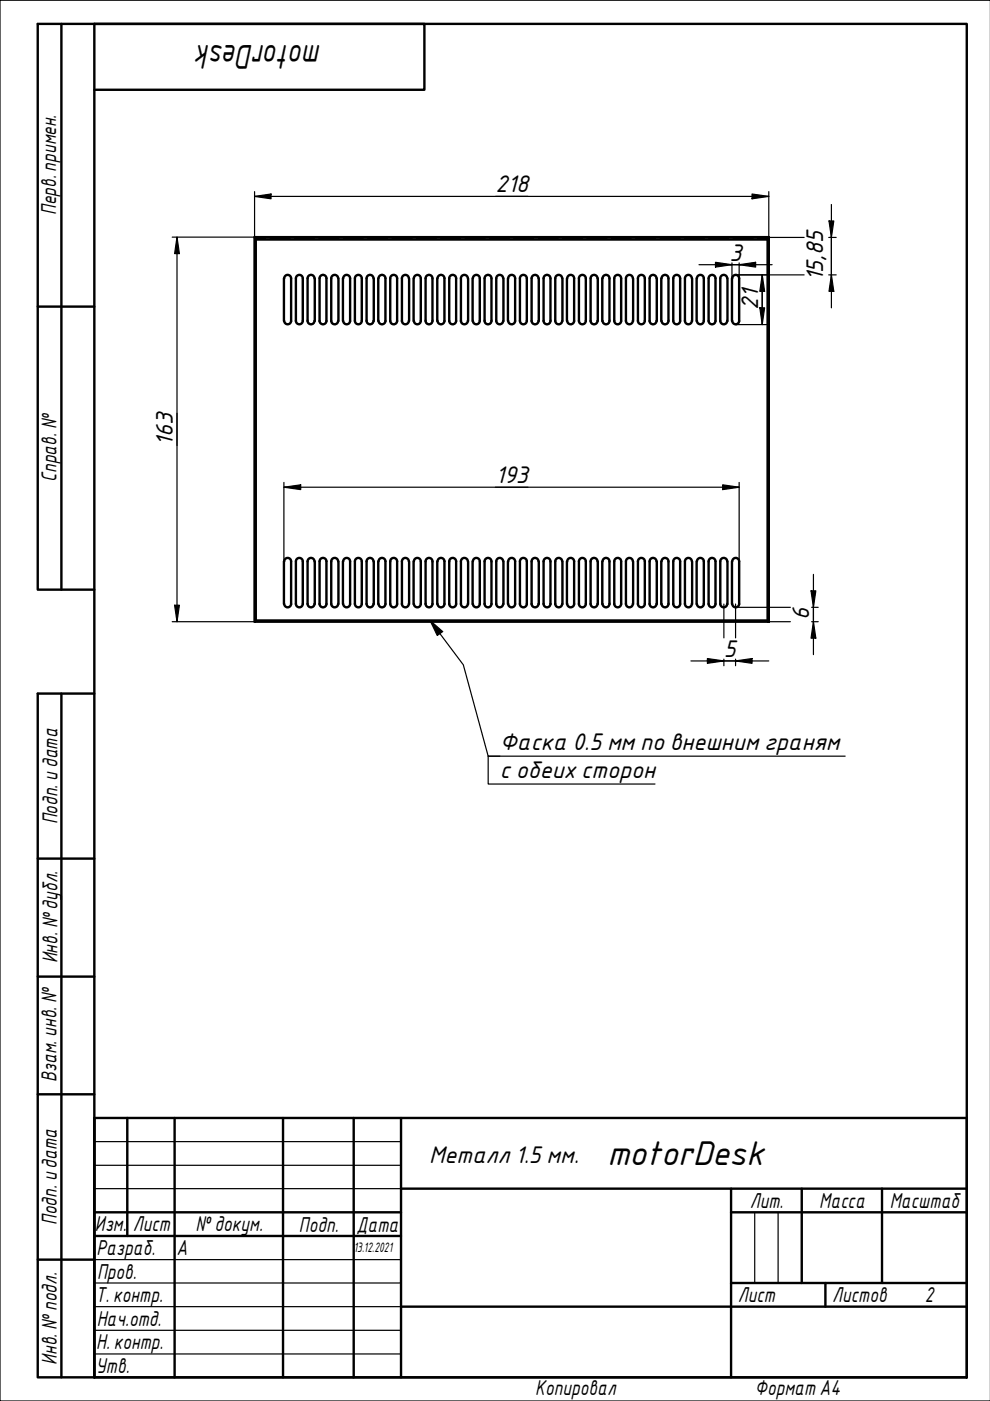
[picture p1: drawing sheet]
<svg xmlns="http://www.w3.org/2000/svg" width="210mm" height="297mm" viewBox="0 0 210 297" stroke-linecap="round" stroke-linejoin="round" font-family="sans-serif">
<g fill="none" stroke="#000" stroke-width=".51">
<path d="M54 50.3h109M54 50.3h108.9M60.2 59v9.1M60.3 59a.73 .73 0 0 1 .7-.7 .73 .73 0 0 1 .7 .7M61.7 59v9.1M62.7 59a.73 .73 0 0 1 .8-.7 .73 .73 0 0 1 .7 .7M62.7 59v9.1M64.2 59v9.1M65.2 59a.73 .73 0 0 1 .7-.7 .73 .73 0 0 1 .8 .7M65.2 59v9.1M66.7 59v9.1M67.8 59a.73 .73 0 0 1 .7-.7 .73 .73 0 0 1 .7 .7"/>
<path d="M67.8 59v9.1M69.2 59v9.1M70.2 59a.73 .73 0 0 1 .8-.7 .73 .73 0 0 1 .7 .7M70.2 59v9.1M71.8 59v9.1M72.7 59v9.1M72.8 59a.73 .73 0 0 1 .7-.7 .73 .73 0 0 1 .7 .7M74.2 59v9.1M75.2 59a.73 .73 0 0 1 .8-.7 .73 .73 0 0 1 .7 .7M75.2 59v9.1M76.7 59v9.1M77.7 59a.73 .73 0 0 1 .8-.7 .73 .73 0 0 1 .7 .7"/>
<path d="M77.7 59v9.1M79.2 59v9.1M80.2 59v9.1M80.3 59a.73 .73 0 0 1 .7-.7 .73 .73 0 0 1 .7 .7M81.7 59v9.1M82.7 59a.73 .73 0 0 1 .8-.7 .73 .73 0 0 1 .7 .7M82.7 59v9.1M84.2 59v9.1M85.2 59a.73 .73 0 0 1 .7-.7 .73 .73 0 0 1 .8 .7M85.2 59v9.1M86.7 59v9.1M87.7 59v9.1"/>
<path d="M87.8 59a.73 .73 0 0 1 .7-.7 .73 .73 0 0 1 .7 .7M89.2 59v9.1M90.2 59a.73 .73 0 0 1 .8-.7 .73 .73 0 0 1 .7 .7M90.2 59v9.1M91.7 59v9.1M92.7 59v9.1M92.8 59a.73 .73 0 0 1 .7-.7 .73 .73 0 0 1 .7 .7M94.2 59v9.1M95.2 59a.73 .73 0 0 1 .8-.7 .73 .73 0 0 1 .7 .7M95.2 59v9.1M96.7 59v9.1M97.7 59a.73 .73 0 0 1 .8-.7 .73 .73 0 0 1 .7 .7"/>
<path d="M97.7 59v9.1M99.3 59v9.1M100.2 59v9.1M100.3 59a.73 .73 0 0 1 .7-.7 .73 .73 0 0 1 .7 .7M101.7 59v9.1M102.7 59a.73 .73 0 0 1 .8-.7 .73 .73 0 0 1 .7 .7M102.7 59v9.1M104.2 59v9.1M105.2 59a.73 .73 0 0 1 .7-.7 .73 .73 0 0 1 .8 .7M105.2 59v9.1M106.7 59v9.1M107.7 59v9.1"/>
<path d="M107.8 59a.73 .73 0 0 1 .7-.7 .73 .73 0 0 1 .7 .7M109.2 59v9.1M110.2 59a.73 .73 0 0 1 .8-.7 .73 .73 0 0 1 .7 .7M110.2 59v9.1M111.7 59v9.1M112.7 59a.73 .73 0 0 1 .7-.7 .73 .73 0 0 1 .8 .7M112.7 59v9.1M114.2 59v9.1M115.3 59a.73 .73 0 0 1 .7-.7 .73 .73 0 0 1 .7 .7M115.3 59v9.1M116.7 59v9.1M117.7 59a.73 .73 0 0 1 .8-.7 .73 .73 0 0 1 .7 .7"/>
<path d="M117.7 59v9.1M119.3 59v9.1M120.2 59v9.1M120.3 59a.73 .73 0 0 1 .7-.7 .73 .73 0 0 1 .7 .7M121.7 59v9.1M122.7 59a.73 .73 0 0 1 .8-.7 .73 .73 0 0 1 .7 .7M122.7 59v9.1M124.2 59v9.1M125.2 59a.73 .73 0 0 1 .8-.7 .73 .73 0 0 1 .7 .7M125.2 59v9.1M126.7 59v9.1M127.7 59v9.1"/>
<path d="M127.8 59a.73 .73 0 0 1 .7-.7 .73 .73 0 0 1 .7 .7M129.2 59v9.1M130.2 59a.73 .73 0 0 1 .8-.7 .73 .73 0 0 1 .7 .7M130.2 59v9.1M131.7 59v9.1M132.7 59a.73 .73 0 0 1 .7-.7 .73 .73 0 0 1 .8 .7M132.7 59v9.1M134.2 59v9.1M135.3 59a.73 .73 0 0 1 .7-.7 .73 .73 0 0 1 .7 .7M135.3 59v9.1M136.7 59v9.1M137.7 59a.73 .73 0 0 1 .8-.7 .73 .73 0 0 1 .7 .7"/>
<path d="M137.7 59v9.1M139.3 59v9.1M140.2 59v9.1M140.3 59a.73 .73 0 0 1 .7-.7 .73 .73 0 0 1 .7 .7M141.7 59v9.1M142.7 59a.73 .73 0 0 1 .8-.7 .73 .73 0 0 1 .7 .7M142.7 59v9.1M144.2 59v9.1M145.2 59a.73 .73 0 0 1 .8-.7 .73 .73 0 0 1 .7 .7M145.2 59v9.1M146.7 59v9.1M147.7 59v9.1"/>
<path d="M147.8 59a.73 .73 0 0 1 .7-.7 .73 .73 0 0 1 .7 .7M149.2 59v9.1M150.2 59a.73 .73 0 0 1 .8-.7 .73 .73 0 0 1 .7 .7M150.2 59v9.1M151.7 59v9.1M152.7 59a.73 .73 0 0 1 .7-.7 .73 .73 0 0 1 .8 .7M152.7 59v9.1M154.2 59v9.1M155.2 59v9.1M155.3 59a.73 .73 0 0 1 .7-.7 .73 .73 0 0 1 .7 .7M156.7 59v9.1M162.8 50.8v80.8"/>
<path d="M162.9 50.3l-.1 .5h-108.6M162.9 50.3h.1v81.5M60.3 68a.73 .73 0 0 0 .7 .8 .73 .73 0 0 0 .7-.8M62.7 68a.73 .73 0 0 0 .8 .8 .73 .73 0 0 0 .7-.8M65.2 68a.73 .73 0 0 0 .7 .8 .73 .73 0 0 0 .8-.8M67.8 68a.73 .73 0 0 0 .7 .8 .73 .73 0 0 0 .7-.8M70.2 68a.73 .73 0 0 0 .8 .8 .73 .73 0 0 0 .7-.8M72.8 68a.73 .73 0 0 0 .7 .8 .73 .73 0 0 0 .7-.8M75.2 68a.73 .73 0 0 0 .8 .8 .73 .73 0 0 0 .7-.8M77.7 68a.73 .73 0 0 0 .8 .8 .73 .73 0 0 0 .7-.8M80.3 68a.73 .73 0 0 0 .7 .8 .73 .73 0 0 0 .7-.8M82.7 68a.73 .73 0 0 0 .8 .8 .73 .73 0 0 0 .7-.8"/>
<path d="M85.2 68a.73 .73 0 0 0 .7 .8 .73 .73 0 0 0 .8-.8M87.8 68a.73 .73 0 0 0 .7 .8 .73 .73 0 0 0 .7-.8M90.2 68a.73 .73 0 0 0 .8 .8 .73 .73 0 0 0 .7-.8M92.8 68a.73 .73 0 0 0 .7 .8 .73 .73 0 0 0 .7-.8M95.3 68a.73 .73 0 0 0 .7 .8 .73 .73 0 0 0 .7-.8M97.7 68a.73 .73 0 0 0 .8 .8 .73 .73 0 0 0 .7-.8M100.3 68a.73 .73 0 0 0 .7 .8 .73 .73 0 0 0 .7-.8M102.7 68a.73 .73 0 0 0 .8 .8 .73 .73 0 0 0 .7-.8M105.2 68a.73 .73 0 0 0 .7 .8 .73 .73 0 0 0 .8-.8M107.8 68a.73 .73 0 0 0 .7 .8 .73 .73 0 0 0 .7-.8M110.2 68a.73 .73 0 0 0 .8 .8 .73 .73 0 0 0 .7-.8M112.7 68a.73 .73 0 0 0 .7 .8 .73 .73 0 0 0 .8-.8"/>
<path d="M115.3 68a.73 .73 0 0 0 .7 .8 .73 .73 0 0 0 .7-.8M117.7 68a.73 .73 0 0 0 .8 .8 .73 .73 0 0 0 .7-.8M120.3 68a.73 .73 0 0 0 .7 .8 .73 .73 0 0 0 .7-.8M122.7 68a.73 .73 0 0 0 .8 .8 .73 .73 0 0 0 .7-.8M125.2 68a.73 .73 0 0 0 .8 .8 .73 .73 0 0 0 .7-.8M127.8 68a.73 .73 0 0 0 .7 .8 .73 .73 0 0 0 .7-.8M130.2 68a.73 .73 0 0 0 .8 .8 .73 .73 0 0 0 .7-.8M132.7 68a.73 .73 0 0 0 .7 .8 .73 .73 0 0 0 .8-.8M135.3 68a.73 .73 0 0 0 .7 .8 .73 .73 0 0 0 .7-.8M137.7 68a.73 .73 0 0 0 .8 .8 .73 .73 0 0 0 .7-.8M140.3 68a.73 .73 0 0 0 .7 .8 .73 .73 0 0 0 .7-.8M142.7 68a.73 .73 0 0 0 .8 .8 .73 .73 0 0 0 .7-.8"/>
<path d="M145.2 68a.73 .73 0 0 0 .8 .8 .73 .73 0 0 0 .7-.8M147.8 68a.73 .73 0 0 0 .7 .8 .73 .73 0 0 0 .7-.8M150.2 68a.73 .73 0 0 0 .8 .8 .73 .73 0 0 0 .7-.8M152.7 68a.73 .73 0 0 0 .7 .8 .73 .73 0 0 0 .8-.8M155.3 68a.73 .73 0 0 0 .7 .8 .73 .73 0 0 0 .7-.8M60.2 119v9.1M60.3 119a.73 .73 0 0 1 .7-.7 .73 .73 0 0 1 .7 .7M61.7 119v9.1M62.7 119a.73 .73 0 0 1 .8-.7 .73 .73 0 0 1 .7 .7M62.7 119v9.1M64.2 119v9.1M65.2 119a.73 .73 0 0 1 .7-.7 .73 .73 0 0 1 .8 .7"/>
<path d="M65.2 119v9.1M66.7 119v9.1M67.8 119a.73 .73 0 0 1 .7-.7 .73 .73 0 0 1 .7 .7M67.8 119v9.1M69.2 119v9.1M70.2 119a.73 .73 0 0 1 .8-.7 .73 .73 0 0 1 .7 .7M70.2 119v9.1M71.8 119v9.1M72.7 119v9.1M72.8 119a.73 .73 0 0 1 .7-.7 .73 .73 0 0 1 .7 .7M74.2 119v9.1M75.2 119a.73 .73 0 0 1 .8-.7 .73 .73 0 0 1 .7 .7"/>
<path d="M75.2 119v9.1M76.7 119v9.1M77.7 119a.73 .73 0 0 1 .8-.7 .73 .73 0 0 1 .7 .7M77.7 119v9.1M79.2 119v9.1M80.2 119v9.1M80.3 119a.73 .73 0 0 1 .7-.7 .73 .73 0 0 1 .7 .7M81.7 119v9.1M82.7 119a.73 .73 0 0 1 .8-.7 .73 .73 0 0 1 .7 .7M82.7 119v9.1M84.2 119v9.1M85.2 119a.73 .73 0 0 1 .7-.7 .73 .73 0 0 1 .8 .7"/>
<path d="M85.2 119v9.1M86.7 119v9.1M87.7 119v9.1M87.8 119a.73 .73 0 0 1 .7-.7 .73 .73 0 0 1 .7 .7M89.2 119v9.1M90.2 119a.73 .73 0 0 1 .8-.7 .73 .73 0 0 1 .7 .7M90.2 119v9.1M91.7 119v9.1M92.7 119v9.1M92.8 119a.73 .73 0 0 1 .7-.7 .73 .73 0 0 1 .7 .7M94.2 119v9.1M95.2 119a.73 .73 0 0 1 .8-.7 .73 .73 0 0 1 .7 .7"/>
<path d="M95.2 119v9.1M96.7 119v9.1M97.7 119a.73 .73 0 0 1 .8-.7 .73 .73 0 0 1 .7 .7M97.7 119v9.1M99.3 119v9.1M100.2 119v9.1M100.3 119a.73 .73 0 0 1 .7-.7 .73 .73 0 0 1 .7 .7M101.7 119v9.1M102.7 119a.73 .73 0 0 1 .8-.7 .73 .73 0 0 1 .7 .7M102.7 119v9.1M104.2 119v9.1M105.2 119a.73 .73 0 0 1 .7-.7 .73 .73 0 0 1 .8 .7"/>
<path d="M105.2 119v9.1M106.7 119v9.1M107.7 119v9.1M107.8 119a.73 .73 0 0 1 .7-.7 .73 .73 0 0 1 .7 .7M109.2 119v9.1M110.2 119a.73 .73 0 0 1 .8-.7 .73 .73 0 0 1 .7 .7M110.2 119v9.1M111.7 119v9.1M112.7 119a.73 .73 0 0 1 .7-.7 .73 .73 0 0 1 .8 .7M112.7 119v9.1M114.2 119v9.1M115.3 119a.73 .73 0 0 1 .7-.7 .73 .73 0 0 1 .7 .7"/>
<path d="M115.3 119v9.1M116.7 119v9.1M117.7 119a.73 .73 0 0 1 .8-.7 .73 .73 0 0 1 .7 .7M117.7 119v9.1M119.3 119v9.1M120.2 119v9.1M120.3 119a.73 .73 0 0 1 .7-.7 .73 .73 0 0 1 .7 .7M121.7 119v9.1M122.7 119a.73 .73 0 0 1 .8-.7 .73 .73 0 0 1 .7 .7M122.7 119v9.1M124.2 119v9.1M125.2 119a.73 .73 0 0 1 .8-.7 .73 .73 0 0 1 .7 .7"/>
<path d="M125.2 119v9.1M126.7 119v9.1M127.7 119v9.1M127.8 119a.73 .73 0 0 1 .7-.7 .73 .73 0 0 1 .7 .7M129.2 119v9.1M130.2 119a.73 .73 0 0 1 .8-.7 .73 .73 0 0 1 .7 .7M130.2 119v9.1M131.7 119v9.1M132.7 119a.73 .73 0 0 1 .7-.7 .73 .73 0 0 1 .8 .7M132.7 119v9.1M134.2 119v9.1M135.3 119a.73 .73 0 0 1 .7-.7 .73 .73 0 0 1 .7 .7"/>
<path d="M135.3 119v9.1M136.7 119v9.1M137.7 119a.73 .73 0 0 1 .8-.7 .73 .73 0 0 1 .7 .7M137.7 119v9.1M139.3 119v9.1M140.2 119v9.1M140.3 119a.73 .73 0 0 1 .7-.7 .73 .73 0 0 1 .7 .7M141.7 119v9.1M142.7 119a.73 .73 0 0 1 .8-.7 .73 .73 0 0 1 .7 .7M142.7 119v9.1M144.2 119v9.1M145.2 119a.73 .73 0 0 1 .8-.7 .73 .73 0 0 1 .7 .7"/>
<path d="M145.2 119v9.1M146.7 119v9.1M147.7 119v9.1M147.8 119a.73 .73 0 0 1 .7-.7 .73 .73 0 0 1 .7 .7M149.2 119v9.1M150.2 119a.73 .73 0 0 1 .8-.7 .73 .73 0 0 1 .7 .7M150.2 119v9.1M151.7 119v9.1M152.7 119a.73 .73 0 0 1 .7-.7 .73 .73 0 0 1 .8 .7M152.7 119v9.1M154.2 119v9.1M155.2 119v9.1"/>
<path d="M155.3 119a.73 .73 0 0 1 .7-.7 .73 .73 0 0 1 .7 .7M156.7 119v9.1M54.2 131.6h108.6l.2 .2h-109zM54.2 131.6v-80.8l-.2-.5v81.5M60.3 128a.73 .73 0 0 0 .7 .8 .73 .73 0 0 0 .7-.8M62.7 128a.73 .73 0 0 0 .8 .8 .73 .73 0 0 0 .7-.8M65.2 128a.73 .73 0 0 0 .7 .8 .73 .73 0 0 0 .8-.8M67.8 128a.73 .73 0 0 0 .7 .8 .73 .73 0 0 0 .7-.8M70.2 128a.73 .73 0 0 0 .8 .8 .73 .73 0 0 0 .7-.8M72.8 128a.73 .73 0 0 0 .7 .8 .73 .73 0 0 0 .7-.8M75.2 128a.73 .73 0 0 0 .8 .8 .73 .73 0 0 0 .7-.8M77.7 128a.73 .73 0 0 0 .8 .8 .73 .73 0 0 0 .7-.8"/>
<path d="M80.3 128a.73 .73 0 0 0 .7 .8 .73 .73 0 0 0 .7-.8M82.7 128a.73 .73 0 0 0 .8 .8 .73 .73 0 0 0 .7-.8M85.2 128a.73 .73 0 0 0 .7 .8 .73 .73 0 0 0 .8-.8M87.8 128a.73 .73 0 0 0 .7 .8 .73 .73 0 0 0 .7-.8M90.2 128a.73 .73 0 0 0 .8 .8 .73 .73 0 0 0 .7-.8M92.8 128a.73 .73 0 0 0 .7 .8 .73 .73 0 0 0 .7-.8M95.3 128a.73 .73 0 0 0 .7 .8 .73 .73 0 0 0 .7-.8M97.7 128a.73 .73 0 0 0 .8 .8 .73 .73 0 0 0 .7-.8M100.3 128a.73 .73 0 0 0 .7 .8 .73 .73 0 0 0 .7-.8M102.7 128a.73 .73 0 0 0 .8 .8 .73 .73 0 0 0 .7-.8M105.2 128a.73 .73 0 0 0 .7 .8 .73 .73 0 0 0 .8-.8M107.8 128a.73 .73 0 0 0 .7 .8 .73 .73 0 0 0 .7-.8"/>
<path d="M110.2 128a.73 .73 0 0 0 .8 .8 .73 .73 0 0 0 .7-.8M112.7 128a.73 .73 0 0 0 .7 .8 .73 .73 0 0 0 .8-.8M115.3 128a.73 .73 0 0 0 .7 .8 .73 .73 0 0 0 .7-.8M117.7 128a.73 .73 0 0 0 .8 .8 .73 .73 0 0 0 .7-.8M120.3 128a.73 .73 0 0 0 .7 .8 .73 .73 0 0 0 .7-.8M122.7 128a.73 .73 0 0 0 .8 .8 .73 .73 0 0 0 .7-.8M125.2 128a.73 .73 0 0 0 .8 .8 .73 .73 0 0 0 .7-.8M127.8 128a.73 .73 0 0 0 .7 .8 .73 .73 0 0 0 .7-.8M130.2 128a.73 .73 0 0 0 .8 .8 .73 .73 0 0 0 .7-.8M132.7 128a.73 .73 0 0 0 .7 .8 .73 .73 0 0 0 .8-.8M135.3 128a.73 .73 0 0 0 .7 .8 .73 .73 0 0 0 .7-.8M137.7 128a.73 .73 0 0 0 .8 .8 .73 .73 0 0 0 .7-.8"/>
<path d="M140.3 128a.73 .73 0 0 0 .7 .8 .73 .73 0 0 0 .7-.8M142.7 128a.73 .73 0 0 0 .8 .8 .73 .73 0 0 0 .7-.8M145.2 128a.73 .73 0 0 0 .8 .8 .73 .73 0 0 0 .7-.8M147.8 128a.73 .73 0 0 0 .7 .8 .73 .73 0 0 0 .7-.8M150.2 128a.73 .73 0 0 0 .8 .8 .73 .73 0 0 0 .7-.8M152.7 128a.73 .73 0 0 0 .7 .8 .73 .73 0 0 0 .8-.8M155.3 128a.73 .73 0 0 0 .7 .8 .73 .73 0 0 0 .7-.8"/>
</g>
<g fill="none" stroke="#000" stroke-width=".38">
<path d="M54 50.3l.1 .1M54.2 50.5h2.1M54.2 50.5v.1M54.2 50.7v.1M57.3 50.5h4.2M62.5 50.5h4.1M67.6 50.5h4.2M72.8 50.5h4.2M78 50.5h4.1M83.2 50.5h4.1M88.3 50.5h4.2M93.5 50.5h4.1"/>
<path d="M98.7 50.5h4.1M103.8 50.5h4.1M109 50.5h4.1M114.2 50.5h4.1M119.3 50.5h4.1M124.5 50.5h4.2M129.7 50.5h4.1M134.8 50.5h4.1M140 50.5h4.1M145.2 50.5h4.1M150.3 50.5h4.1M155.5 50.5h4.1"/>
<path d="M160.7 50.5h2.1M162.8 50.7v.1M162.8 50.5v.1M162.9 50.3l-.1 .1"/>
</g>
<path d="M210 0h-210v297h210" fill="none" stroke="#000" stroke-width=".25"/>
<path d="M20 5.1h185v286.9h-185z" fill="none" stroke="#000" stroke-width=".51"/>
<g fill="none" stroke="#000" stroke-width=".51">
<path d="M20 237h185v55h-185zM27 237v25.1M37 237v55M60 237v55M75 237v55M85 237v55M20 257h65M85 252h120M155 257h50M155 252v40M170 252v20M187 252v20"/>
<path d="M20 262.1h65M85 277h120M155 272h50M175 272v5"/>
</g>
<path d="M20 242h65M20 247.1h65M20 252h65M160 257v15M165 257v15M20 267.1h65M20 272h65M20 277h65M20 282.1h65M20 287.1h65" fill="none" stroke="#000" stroke-width=".25"/>
<path d="M13 5.1v119.9M20 19h70v-13.9h-82v119.9h12M8 65h12M13 147.1v144.9M20 147.1h-12v144.9h12M8 182h12M8 207.1h12M8 232h12M8 267.1h12" fill="none" stroke="#000" stroke-width=".51"/>
<g fill="none" stroke="#000" stroke-width=".25">
<path d="M37.5 50.3l.5 3.5h-1zM37.5 50.3v81.5M54 41.6l3.5-.5v1zM54 41.6h109M54 40.6v9.7h-17.5M148.2 56.1h15.5M151.7 55.6l3.5 .5-3.5 .5zM155.2 55.7v3.3M156 58.3h14.5M156.7 56.1l3.5-.5v1zM156.7 55.7v3.3M159.4 41.1l3.6 .5-3.6 .5z"/>
<path d="M161.6 58.3l.5 3.5h-1zM161.6 58.3v10.5M162.9 50.3h7.6M163 40.6v9.7M175.7 58.3h1.6M175.7 50.3h1.6M175.8 46.8h1l-.5 3.5zM176.3 58.3l.5 3.5h-1zM176.3 43.4v21.9M156 68.8h6.6M161.1 65.3h1l-.5 3.5zM60.2 103.3l3.6-.5v1z"/>
<path d="M60.2 103.3h96.5M60.2 102.3v16.7M153.2 102.8l3.5 .5-3.5 .5zM156.7 102.3v16.7M36.5 131.8h17.5M37 128.3h1l-.5 3.5zM150 139.6l3.5 .5-3.5 .5zM153.5 128.1v7.1M153.5 139.7v1.4M156 128.8h11.6M156 128.1v7.1M156 139.7v1.4"/>
<path d="M163 131.8h4.6M172 125.3h1l-.5 3.5zM172.1 131.8h1.4M172.1 128.8h1.4M172.5 131.8l.5 3.5h-1zM172.5 121.8v17M146.5 140.1h9.5M153.5 140.1h9.5M156 140.1l3.4-.5v1z"/>
</g>
<g fill="#000">
<path d="M37.5 50.3l.5 3.5h-1z" fill-rule="evenodd"/>
<path d="M54 41.6l3.5-.5v1z" fill-rule="evenodd"/>
<path d="M151.7 55.6l3.5 .5-3.5 .5z" fill-rule="evenodd"/>
<path d="M159.4 41.1l3.6 .5-3.6 .5z" fill-rule="evenodd"/>
<path d="M156.7 56.1l3.5-.5v1z" fill-rule="evenodd"/>
<path d="M175.8 46.8h1l-.5 3.5z" fill-rule="evenodd"/>
<path d="M161.1 65.3h1l-.5 3.5z" fill-rule="evenodd"/>
<path d="M161.6 58.3l.5 3.5h-1z" fill-rule="evenodd"/>
<path d="M176.3 58.3l.5 3.5h-1z" fill-rule="evenodd"/>
<path d="M60.2 103.3l3.6-.5v1z" fill-rule="evenodd"/>
<path d="M153.2 102.8l3.5 .5-3.5 .5z" fill-rule="evenodd"/>
<path d="M37 128.3h1l-.5 3.5z" fill-rule="evenodd"/>
<path d="M156 140.1l3.4-.5v1z" fill-rule="evenodd"/>
<path d="M172 125.3h1l-.5 3.5z" fill-rule="evenodd"/>
<path d="M172.5 131.8l.5 3.5h-1z" fill-rule="evenodd"/>
<path d="M150 139.6l3.5 .5-3.5 .5z" fill-rule="evenodd"/>
</g>
<path d="M91.2 131.6l2.7 2.3-1.2 .8zM91.2 131.6l7 9.4 5.3 19.3h2.5M179.2 160.3h-75.7v5.9h35.4" fill="none" stroke="#000" stroke-width=".25"/>
<path d="M91.2 131.6l2.7 2.3-1.2 .8z" fill-rule="evenodd" fill="#000"/>
<g font-size="7">
<text x="68.2" y="9.5" transform="rotate(180 68.2 9.5)">motorDesk</text>
<text x="128.8" y="247">motorDesk</text>
</g>
<g font-size="4.9">
<text x="105" y="40.8">218</text>
<text x="154.7" y="55.3">3</text>
<text x="174.5" y="59.7" transform="rotate(-90 174.5 59.7)">15,85</text>
<text x="160.7" y="65.7" transform="rotate(-90 160.7 65.7)">21</text>
<text x="36.6" y="94.5" transform="rotate(-90 36.6 94.5)">163</text>
<text x="105" y="102.4">193</text>
<text x="171.6" y="131.6" transform="rotate(-90 171.6 131.6)">6</text>
<text x="153.5" y="139.2">5</text>
<text x="106" y="159.1">Фаска 0.5 мм по внешним граням</text>
<text x="106" y="165">с обеих сторон</text>
<text x="91" y="246.6">Металл 1.5 мм.</text>
</g>
<g font-size="4.4">
<text x="11.9" y="45.6" transform="rotate(-90 11.9 45.6)">Перв. примен.</text>
<text x="12" y="102.2" transform="rotate(-90 12 102.2)">Справ. №</text>
<text x="12.2" y="174.8" transform="rotate(-90 12.2 174.8)">Подп. идата</text>
<text x="12.2" y="204.3" transform="rotate(-90 12.2 204.3)">Инв. №дубл.</text>
<text x="12" y="229.5" transform="rotate(-90 12 229.5)">Взам. инв. №</text>
<text x="159" y="256.1">Лит.</text>
<text x="173.7" y="256.1">Масса</text>
<text x="188.7" y="256.1">Масштаб</text>
<text x="12.1" y="259.8" transform="rotate(-90 12.1 259.8)">Подп. идата</text>
<text x="20.1" y="261.1">Изм.</text>
<text x="28.2" y="261.1">Лист</text>
<text x="41.5" y="261">№докум.</text>
<text x="63.4" y="261.2">Подп.</text>
<text x="75.6" y="261.2">Дата</text>
<text x="20.4" y="266.1">Разраб.</text>
<text x="37.4" y="266.1">A</text>
<text x="20.6" y="271.1">Пров.</text>
<text x="20.3" y="276.1">Т. контр.</text>
<text x="20.5" y="281.1">Нач.отд.</text>
<text x="156.5" y="276.1">Лист</text>
<text x="176.5" y="276.1">Листов</text>
<text x="196.1" y="276">2</text>
<text x="20.4" y="286.1">Н. контр.</text>
<text x="12.1" y="289.4" transform="rotate(-90 12.1 289.4)">Инв. №подл.</text>
<text x="20.3" y="291.1">Утв.</text>
<text x="113.5" y="295.8">Копировал</text>
<text x="160" y="295.7">Формат A4</text>
</g>
<text font-size="2.8" x="75" y="265.5">13.12.2021</text>
</svg>
